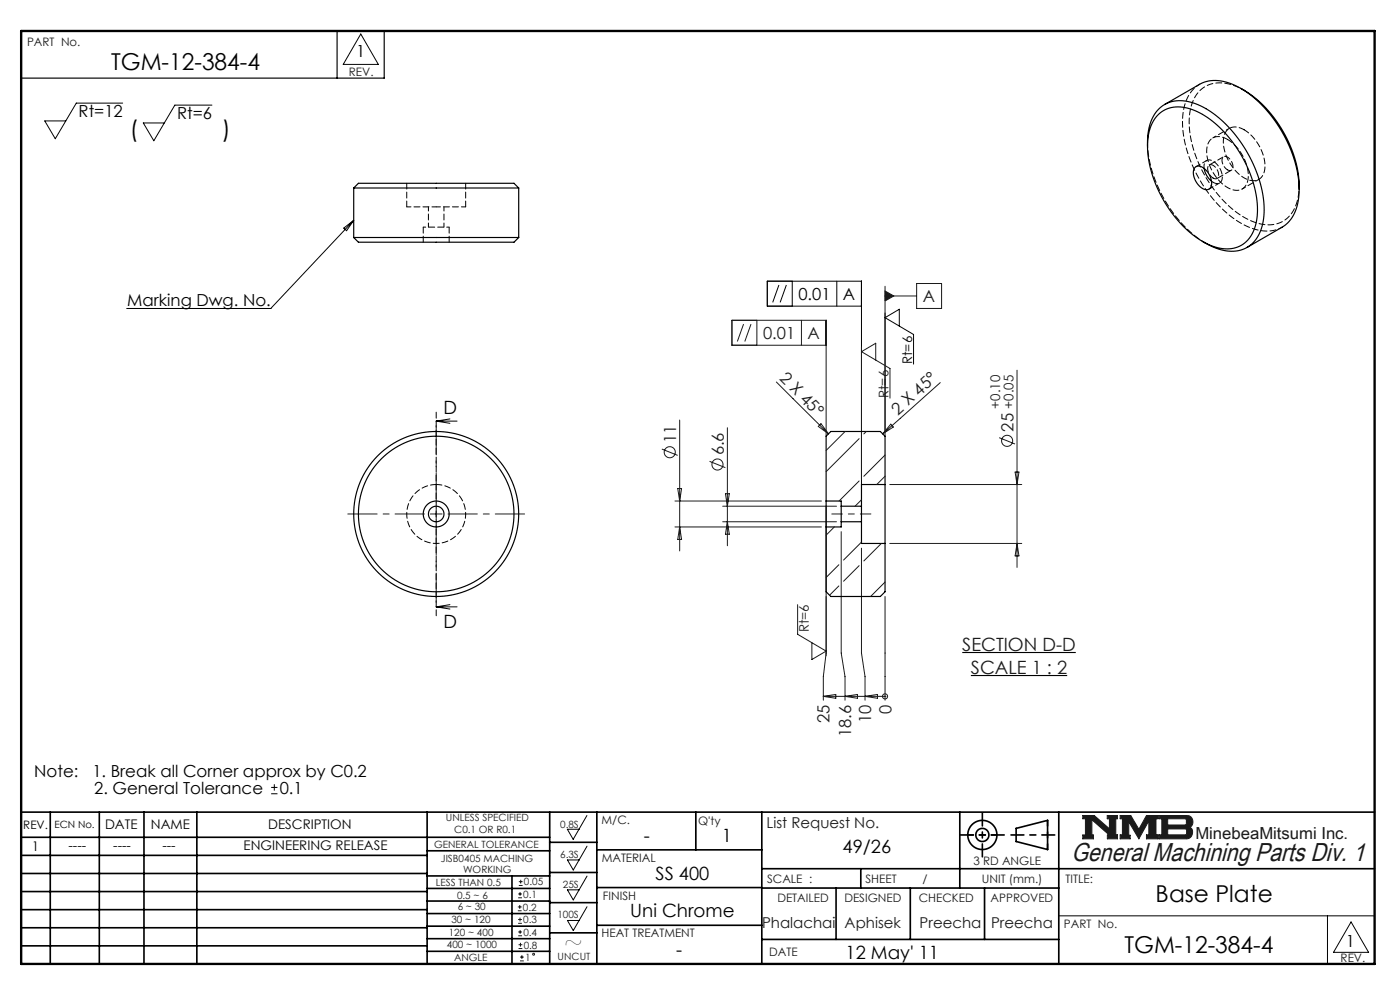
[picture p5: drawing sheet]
<svg xmlns="http://www.w3.org/2000/svg" width="297mm" height="210mm" viewBox="0 0 297 210" stroke-linecap="round" stroke-linejoin="round" font-family="sans-serif">
<g fill="none" stroke="#000" stroke-width=".35">
<path d="M4.5 172.3h287.1M4.5 177.6h112.1M10.7 172.3v32.2M21.1 172.3v32.2M30.5 172.3v32.2M41.8 172.3v32.2M90.6 172.3v32.2M116.6 172.3v32.2M116.6 178.7h10M126.6 172.3v32.2M147.6 172.3v8M161.6 172.3v32.2"/>
<path d="M203.6 172.3v16.1M215.6 175.7l6.6-1.7v6.2l-6.6-1.7zM224.6 172.3v32.2M4.5 185.3h86.1M4.5 181.4h86.1M4.5 189.1h86.1M4.5 193h86.1M4.5 196.8h86.1M90.6 199.1h26M90.6 193.8h26M90.6 188.5h26M90.6 191.1h26"/>
<path d="M90.6 180.5h26M90.6 185.8h26M90.6 196.5h26M108.6 185.8v18.5M116.6 185.1h10M116.6 191.5h10M116.6 197.9h10M126.6 196.3h35M126.6 188.3h35M126.6 180.3h35M161.6 184.3h130M161.6 199.3h63"/>
<path d="M161.6 188.4h63M177.4 188.4v10.9M182.6 184.3v4.1M193.1 188.4v10.9M208.9 188.4v10.9M4.5 200.6h86.1M90.6 201.8h26"/>
<circle cx="208.4" cy="177.1" r="3.1"/>
<circle cx="208.4" cy="177.1" r="1.39"/>
</g>
<path d="M229.7 173h2.4l3.3 2.8v-2.1h-.5v-.7h2.2v.7h-.4v3.4h.4v.8h-2.2v-.8h.4l-3.7-3.2v3.2h.4v.8h-2.3v-.8h.6v-3.4h-.6zM237.6 173h2.3l1.7 2.9 1.6-2.9h2.5v.7h-.5v3.4h.5v.8h-2.5v-.8h.5v-3l-2.1 3.8-2.1-3.6v2.9h.3v.7h-2.2v-.8h.5v-3.4h-.5zM245.9 173h6a1.34 1.34 0 0 1 1.1 1 1.34 1.34 0 0 1-.6 1.5 1.33 1.33 0 0 1 .5 1.4 1.33 1.33 0 0 1-1.2 1h-5.8v-.8h.6v-3.4h-.6zM247.7 173.7h3.8l.2 .2v.8l-.3 .3h-3.7zM247.7 175.8h3.8l.2 .3v.7l-.3 .3h-3.7z" fill="none" stroke="#191924" stroke-width=".21"/>
<path d="M76.5 7.2l3.8 6.5h-7.5zM124.5 173l-2.9 5-1.2-2.1h2.4M124.5 179.5l-2.9 5.1-1.2-2.2h2.4M124.5 185.8l-2.9 5.1-1.2-2.1h2.4M124.5 192.3l-2.9 5.1-1.2-2.1h2.4M224.6 194.3h67M281.6 194.3v10.2M286.6 195.6l3.7 6.4h-7.4z" fill="none" stroke="#000" stroke-width=".21"/>
<path d="M4.5 6.6h287.1" fill="none" stroke="#000" stroke-width=".21" stroke-dasharray="6.3 1.3 1.3 1.3" stroke-dashoffset="1.9"/>
<path d="M71.5 6.6v10M81.5 6.6v10h-77" fill="none" stroke="#000" stroke-width=".25"/>
<path d="M205.3 177.1h6.2M222.2 174v6.2" fill="none" stroke="#000" stroke-width=".35" stroke-dasharray="15.2 1.3 1.3 1.3" stroke-dashoffset="14.1"/>
<path d="M203.8 177.1h9.2M208.4 172.5v9.2M214.5 177.1h9.3" fill="none" stroke="#000" stroke-width=".35" stroke-dasharray="15.2 1.3 1.3 1.3" stroke-dashoffset="12.5"/>
<path d="M4.5 6.6h287.1v197.9h-287.1z" fill="none" stroke="#000" stroke-width=".5"/>
<path d="M229.7 173v.7h.6v3.4h-.6v.8h2.3v-.8h-.4v-3.2l3.7 3.2h-.4v.8h2.2v-.8h-.4v-3.4h.4v-.7h-2.2v.7h.5v2.1l-3.3-2.8zM237.6 173v.7h.5v3.4h-.5v.8h2.2v-.7h-.3v-2.9l2.1 3.6 2.1-3.8v3h-.5v.8h2.5v-.8h-.5v-3.4h.5v-.7h-2.5l-1.6 2.9-1.7-2.9zM247.7 175.8h3.8l.2 .3v.7l-.3 .3h-3.7zM245.9 173v.7h.6v3.4h-.6v.8h6.3l.5-.5 .3-.8-.1-.7-.5-.4a1.34 1.34 0 0 0 .6-1.5 1.34 1.34 0 0 0-1.1-1zM247.7 173.7h3.7l.3 .2v.9l-.3 .2h-3.7z" fill-rule="evenodd" fill="#191924"/>
<g fill="none" stroke="#191924" stroke-width=".21">
<path d="M157.7 68.7l-1.3 3.7M159.3 68.7l-1.3 3.7M160.6 67.9v5.3M170 67.9v5.3M175.3 73.2h-20v-5.3h20v24.6M182.8 73.6v28.2M185.8 76.4v-3.6l-3 1.8 6 3.6v6.3M187.8 61.7l1.8 1.1-1.8 1zM187.8 62.8h6.7M187.8 60.7v31.8M194.5 60.1h5.3v5.3h-5.3zM215.8 78.5v41.9"/>
<path d="M140.4 95.3l3.4 1.3M144.2 89.1v27.8M150.5 97.9l3.4 1.3M154.3 90.7v25.1M164.7 81l11.1 11M174.2 89.9l1.6 2.1-2.2-1.5zM189 90l.5 .6-2.2 1.4zM199.5 81.2l-12.2 10.8M212 92.8l3.3 1.4M91.3 109h2.5M92.5 107.8v2.5M143.2 106.3h31.1"/>
<path d="M143.2 111.8h31.1M143.8 103.6h.8l-.4 2.7zM144.2 111.8l.4 2.6h-.8zM153.3 107.4h24.2M153.3 110.7h24.2M153.9 104.7h.8l-.4 2.7zM154.3 110.7l.4 2.6h-.8zM175.3 107.3v31.8M178.5 112.8v25.7l.8 5v5M182.8 116.3v22.2l.7 5v5M188.8 102.8h28M188.8 115.3h28"/>
<path d="M215.3 100.1h.9l-.4 2.7zM215.8 115.3l.4 2.6h-.9zM169.2 128.3v6.2l6.1 3.6-3.1 1.8v-3.6M175.3 138.5l-.6 5v5M187.8 126.5v22M174.7 147.7h13.1M174.7 147.7l2.6-.4v.8zM179.3 147.7l2.6-.4v.8zM183.5 147.7l2.7-.4v.8zM187.8 147.7h.1M109.9 193.2h.8M109.9 192.4h.8"/>
<path d="M109.9 195.9h.8M109.9 195h.8M109.9 190.4h.8M109.9 189.6h.8M109.9 198.5h.8M109.9 197.7h.8M110.1 187.8h.8M110.1 187h.8M110.3 192v.8M110.3 194.6v.9M110.3 189.2v.8M110.3 197.3v.8"/>
<path d="M110.4 200v.8M110.5 186.6v.8M110 201.2h.8M110 200.4h.8M110.3 203.8h.8M110.3 203h.8M110.7 202.6v.8"/>
<circle cx="142.1" cy="95.9" r="1.18"/>
<circle cx="152.2" cy="98.5" r="1.18"/>
<circle cx="213.7" cy="93.5" r="1.18"/>
<circle cx="187.8" cy="147.7" r=".54"/>
<circle cx="113.2" cy="202.4" r=".2"/>
</g>
<path d="M204.1 138.4h24.1M206 143.3h20.4" fill="none" stroke="#000" stroke-width=".24"/>
<g fill="none" stroke="#000" stroke-width=".21">
<path d="M26 21.9h-9.8l-4.5 7.5-2.2-3.8h4.5M45 22.3h-7.9l-4.5 7.6-2.2-3.8h4.5M72.9 48.4l2.1-1.7-1.5 2.2zM75 46.7l-17.6 18.7h-30.4M168.1 59.6v5.3M177.5 59.6v5.3M165.2 60.5l-1.3 3.6M166.8 60.5l-1.3 3.6M182.8 64.9h-20v-5.3h20v43.2M187.8 66.4v25.1M190.8 69.2v-3.6l-3 1.8 6 3.6v6.2M92.5 89.3h4.5"/>
<path d="M92.5 89.3l2.9 .5M95.4 88.9l-2.9 .4M92.5 128.7h4.5M92.5 128.7l2.9 .5M95.4 128.3l-2.9 .4M57.5 168.4h1.4M57.5 167h1.4M58.2 166.4v1.3"/>
</g>
<path d="M92.5 87.3v43.4" fill="none" stroke="#000" stroke-width=".21" stroke-dasharray="1.3 .6" stroke-dashoffset="-.1"/>
<path d="M184.8 109h-8.3" fill="none" stroke="#191924" stroke-width=".21" stroke-dasharray="15.2 1.3 1.3 1.3" stroke-dashoffset="13"/>
<path d="M90 109h-16.2M92.5 106.5v-16.2M92.5 111.5v16.3M95 109h16.3" fill="none" stroke="#191924" stroke-width=".21" stroke-dasharray="15.2 1.3 1.3 1.3" stroke-dashoffset="9"/>
<path d="M187.8 61.7l1.8 1.1-1.8 1z" fill="#191924"/>
<g fill="none" stroke="#000" stroke-width=".25">
<path d="M263.2 18.8a9 9 0 0 0-8.5-1l-7.6 4.4M263.2 18.8a27.2 27.2 0 0 1 12.4 22 8.5 8.5 0 0 1-3.6 7.4l-7.4 4.3M263.2 18.8a25.5 25.5 0 0 1 12.4 21.4M75 39.9h35M75 39.9l1-1h33l1 1M75 39.9v10.5M110 39.9v10.5M243.4 31a9.8 9.8 0 0 1 3.1-8.5 7.8 7.8 0 0 1 8.2 0 26.4 26.4 0 0 1 12.3 15.1 16.8 16.8 0 0 1 .2 11.9 6.6 6.6 0 0 1-8.6 3.3l-1.7-.6-1.8-1M245.8 24.2a6.8 6.8 0 0 1 7.7-.7 23.9 23.9 0 0 1 11.5 12.9 17.2 17.2 0 0 1 1 12.5 6.2 6.2 0 0 1-8.2 3.5 21.4 21.4 0 0 1-11.3-10.6 20.2 20.2 0 0 1-2.6-14.2 7.3 7.3 0 0 1 1.9-3.4zM253.5 35.5a1.65 1.65 0 0 1 2.4 .6 3.2 3.2 0 0 1 .7 3.9 1.78 1.78 0 0 1-2.4-.7 3.3 3.3 0 0 1-.7-3.8zM255.5 35.7v.1a4.5 4.5 0 0 0 1.5 2.6M75 50.4h35"/>
<path d="M75 50.4l1 1h33l1-1M175.3 106.3v5.5M175.3 111.8v13.7l1 1h10.5l1-1v-10.2M175.3 106.3h3.2v1.1M178.5 107.4v3.3M178.5 107.4h4.3M178.5 110.7v1.1h-3.2M178.5 110.7h4.3M182.8 107.4v3.3M182.8 110.7v4.6h5M187.8 102.8v12.5M187.8 102.8v-10.3l-1-1h-10.5l-1 1v13.8"/>
<path d="M187.8 102.8h-5v4.6"/>
<circle cx="92.5" cy="109" r="2.75"/>
<circle cx="92.5" cy="109" r="16.5"/>
<circle cx="92.5" cy="109" r="1.65"/>
<circle cx="92.5" cy="109" r="17.5"/>
</g>
<path d="M260.4 29.6a9.4 9.4 0 0 1 4.3 8.7 2.51 2.51 0 0 1-4 1.7 9.3 9.3 0 0 1-4.6-8.9 2.51 2.51 0 0 1 4-1.7l.3 .2M263.9 27.5a9.4 9.4 0 0 1 4.3 8.8 2.51 2.51 0 0 1-3.9 1.6 9.3 9.3 0 0 1-4.7-8.9 2.51 2.51 0 0 1 4-1.6l.3 .1M92.5 102.8a6.3 6.3 0 0 1 5.5 9.2 6.3 6.3 0 0 1-10.7 .4 6.3 6.3 0 0 1 4.8-9.6h.4" fill="none" stroke="#000" stroke-width=".21" stroke-dasharray="1.3 .6" stroke-dashoffset=".1"/>
<g fill="none" stroke="#191924" stroke-width=".21">
<path d="M179.3 91.5l-4 4.1M182.3 93l-7 7M183.8 91.5l-.5 .5M187.8 96.5l-4.5 4.5M177 111.8l-1.7 1.7M178 119.8l-2.7 2.7M182.3 120l-3.3 3.3M182.3 102l-4.3 4.3M182.8 115l-3.8 3.8M182.8 106l-1.4 1.4M187 115.3l-3.7 3.7M187.8 101l-1.8 1.8"/>
<path d="M178 124.3l-2 2M187.8 123.5l-3.1 3"/>
</g>
<path d="M86.3 43.9h6.2M90.9 43.9v4.3M92.5 43.9h6.3M94.2 48.2v-4.3" fill="none" stroke="#000" stroke-width=".21" stroke-dasharray="1.3 .6" stroke-dashoffset=".4"/>
<path d="M275.6 39.4a8.3 8.3 0 0 1-3.4 7.5 8 8 0 0 1-7.7-.5 25.5 25.5 0 0 1-12.2-21.1 7.8 7.8 0 0 1 3.8-7.2 8.5 8.5 0 0 1 7.8 1.1M95.3 48.2h-5.5" fill="none" stroke="#000" stroke-width=".21" stroke-dasharray="1.3 .6" stroke-dashoffset=".7"/>
<path d="M86.3 38.9v5M257 38.4l.4 .3M89.8 48.2v3.2M95.3 51.4v-3.2M98.8 43.9v-5" fill="none" stroke="#000" stroke-width=".21" stroke-dasharray="1.3 .6"/>
<path d="M255.8 51.6a27.3 27.3 0 0 1-12.4-21.4" fill="none" stroke="#000" stroke-width=".21" stroke-dasharray="1.3 .6" stroke-dashoffset=".2"/>
<path d="M254.5 17.9a8.3 8.3 0 0 0-3.6 7.4 27 27 0 0 0 12.9 22.3 8.5 8.5 0 0 0 8.2 .6M260.8 27.2l-3.5 2.1M263.5 40.1l3.6-2.1" fill="none" stroke="#000" stroke-width=".21" stroke-dasharray="1.3 .6" stroke-dashoffset=".5"/>
<path d="M256 34l-2.3 1.4M257.4 38.7a1.24 1.24 0 0 0 1.5 0 1.24 1.24 0 0 0 .4-1.5 3.7 3.7 0 0 0-2.9-3.3 1.33 1.33 0 0 0-.9 1.8M257.4 37.8a.8 .8 0 0 0 1-.1 .8 .8 0 0 0 .1-1.1l-.1-.2a1.53 1.53 0 0 0-2-1.3 2.1 2.1 0 0 0 1 2.7M260.4 36a1.99 1.99 0 0 1-.8-2.7 1.83 1.83 0 0 1 2 1.8 .76 .76 0 0 1-.2 .9 .76 .76 0 0 1-1 0M256.5 40.1l2.2-1.3" fill="none" stroke="#000" stroke-width=".21" stroke-dasharray="1.3 .6" stroke-dashoffset=".3"/>
<path d="M258.2 37.9l3-1.8M259.6 33.2l-3.1 1.8" fill="none" stroke="#000" stroke-width=".21" stroke-dasharray="1.3 .6" stroke-dashoffset="-.2"/>
<text font-size="5.5" fill="#191924" x="227.3" y="182.7">General Machining Parts Div. 1</text>
<g font-size="4.9">
<text x="23.6" y="14.8">TGM-12-384-4</text>
<text x="27.5" y="29.1">(</text>
<text x="47.1" y="29.1">)</text>
<text x="245.2" y="191.4">Base Plate</text>
<text x="119.6" y="201.6">~</text>
<text x="238.5" y="202.1">TGM-12-384-4</text>
</g>
<g font-size="3.9">
<text x="94.1" y="87.7">D</text>
<text x="94.1" y="133.3">D</text>
<text x="136.6" y="178.6">-</text>
<text x="153.1" y="178.6">1</text>
<text x="178.8" y="181">49/26</text>
<text x="139.1" y="186.7">SS 400</text>
<text x="133.7" y="194.6">Uni Chrome</text>
<text x="143.5" y="202.9">-</text>
<text x="179.4" y="203.4">12 May' 11</text>
</g>
<g font-size="3.9" fill="#191924">
<text x="204.1" y="138">SECTION D-D</text>
<text x="206" y="142.9">SCALE 1 : 2</text>
</g>
<g font-size="3.5">
<text x="75.6" y="12.1">1</text>
<text x="16.7" y="24.9">Rt=12</text>
<text x="37.6" y="25.3">Rt=6</text>
<text x="27" y="64.9">Marking Dwg. No.</text>
<text x="169.4" y="63.6">0.01</text>
<text x="178.8" y="63.6">A</text>
<text x="7.3" y="164.8">Note:</text>
<text x="19.6" y="164.8">1. Break all Corner approx by C0.2</text>
<text x="20" y="168.4">2. General Tolerance</text>
<text x="59.3" y="168.4">0.1</text>
<text x="285.5" y="200.9">1</text>
</g>
<g font-size="3.5" fill="#191924">
<text x="195.8" y="64.1">A</text>
<text x="161.9" y="71.9">0.01</text>
<text x="171.3" y="71.9">A</text>
<text x="165.2" y="80.5" transform="rotate(45 165.2 80.5)">2 X 45°</text>
<text x="190.5" y="88.2" transform="rotate(-42 190.5 88.2)">2 X 45°</text>
<text x="143.4" y="94" transform="rotate(-90 143.4 94)">11</text>
<text x="215" y="91.6" transform="rotate(-90 215 91.6)">25</text>
<text x="153.5" y="96.6" transform="rotate(-90 153.5 96.6)">6.6</text>
<text x="176" y="153.4" transform="rotate(-90 176 153.4)">25</text>
<text x="184.8" y="153.4" transform="rotate(-90 184.8 153.4)">10</text>
<text x="189.1" y="151.5" transform="rotate(-90 189.1 151.5)">0</text>
<text x="180.6" y="156.3" transform="rotate(-90 180.6 156.3)">18.6</text>
<text x="253.6" y="178.1">MinebeaMitsumi Inc.</text>
</g>
<g font-size="3.2" fill="#191924">
<text x="162.6" y="175.5">List Request No.</text>
<text x="161.7" y="196.8">Phalachai</text>
<text x="179.2" y="196.8">Aphisek</text>
<text x="195.1" y="196.8">Preecha</text>
<text x="210.2" y="196.8">Preecha</text>
</g>
<g font-size="2.8">
<text x="193.5" y="77.2" transform="rotate(-90 193.5 77.2)">Rt=6</text>
<text x="22.3" y="175.9">DATE</text>
<text x="32" y="175.9">NAME</text>
<text x="56.9" y="175.9">DESCRIPTION</text>
<text x="6.8" y="180.6">1</text>
<text x="14.5" y="180.3">----</text>
<text x="24" y="180.3">----</text>
<text x="34.5" y="180.3">---</text>
<text x="51.7" y="180.3">ENGINEERING RELEASE</text>
</g>
<g font-size="2.8" fill="#191924">
<text x="188.5" y="84.4" transform="rotate(-90 188.5 84.4)">Rt=6</text>
<text x="212.2" y="86.7" transform="rotate(-90 212.2 86.7)">+0.10</text>
<text x="215" y="86.7" transform="rotate(-90 215 86.7)">+0.05</text>
<text x="171.6" y="134.2" transform="rotate(-90 171.6 134.2)">Rt=6</text>
</g>
<g font-size="2.5" fill="#191924">
<text x="5.7" y="9.8">PART No.</text>
<text x="74" y="16">REV.</text>
<text x="127.6" y="174.8">M/C.</text>
<text x="148.1" y="175.1">Q'ty</text>
<text x="127.6" y="182.8">MATERIAL</text>
<text x="206.5" y="183.6">3 RD ANGLE</text>
<text x="127.9" y="191">FINISH</text>
<text x="162.7" y="187.2">SCALE :</text>
<text x="164.9" y="191.4">DETAILED</text>
<text x="179.1" y="191.4">DESIGNED</text>
<text x="183.6" y="187.2">SHEET</text>
<text x="194.9" y="191.4">CHECKED</text>
<text x="195.7" y="187.2">/</text>
<text x="208.3" y="187.2">UNIT (mm.)</text>
<text x="210.2" y="191.4">APPROVED</text>
<text x="226" y="187.2">TITLE:</text>
<text x="225.7" y="196.8">PART No.</text>
<text x="127.6" y="198.9">HEAT TREATMENT</text>
<text x="163.2" y="202.9">DATE</text>
<text x="284.4" y="204.1">REV.</text>
</g>
<text font-size="2.5" x="4.9" y="175.9">REV.</text>
<text font-size="2.1" x="11.6" y="175.6">ECN No.</text>
<g font-size="2.1" fill="#191924">
<text x="92.1" y="179.9">GENERAL TOLERANCE</text>
<text x="94.6" y="174.2">UNLESS SPECIFIED</text>
<text x="96.4" y="176.8">C0.1 OR R0.1</text>
<text x="118.8" y="175.5">0.8S</text>
<text x="93.5" y="182.9">JISB0405 MACHING</text>
<text x="98.2" y="185.3">WORKING</text>
<text x="118.8" y="181.9">6.3S</text>
<text x="92.5" y="187.9">LESS THAN 0.5</text>
<text x="97" y="190.7">0.5 ~ 6</text>
<text x="111" y="190.4">0.1</text>
<text x="111.2" y="187.8">0.05</text>
<text x="119.4" y="188.4">25S</text>
<text x="95.8" y="195.8">30 ~ 120</text>
<text x="97.1" y="193.1">6 ~ 30</text>
<text x="110.9" y="193.2">0.2</text>
<text x="111" y="195.9">0.3</text>
<text x="118.2" y="194.8">100S</text>
<text x="94.8" y="201.1">400 ~ 1000</text>
<text x="95.2" y="198.5">120 ~ 400</text>
<text x="96.3" y="203.9">ANGLE</text>
<text x="111" y="198.5">0.4</text>
<text x="111.1" y="201.2">0.8</text>
<text x="111.4" y="203.8">1</text>
<text x="118.3" y="203.7">UNCUT</text>
</g>
</svg>
